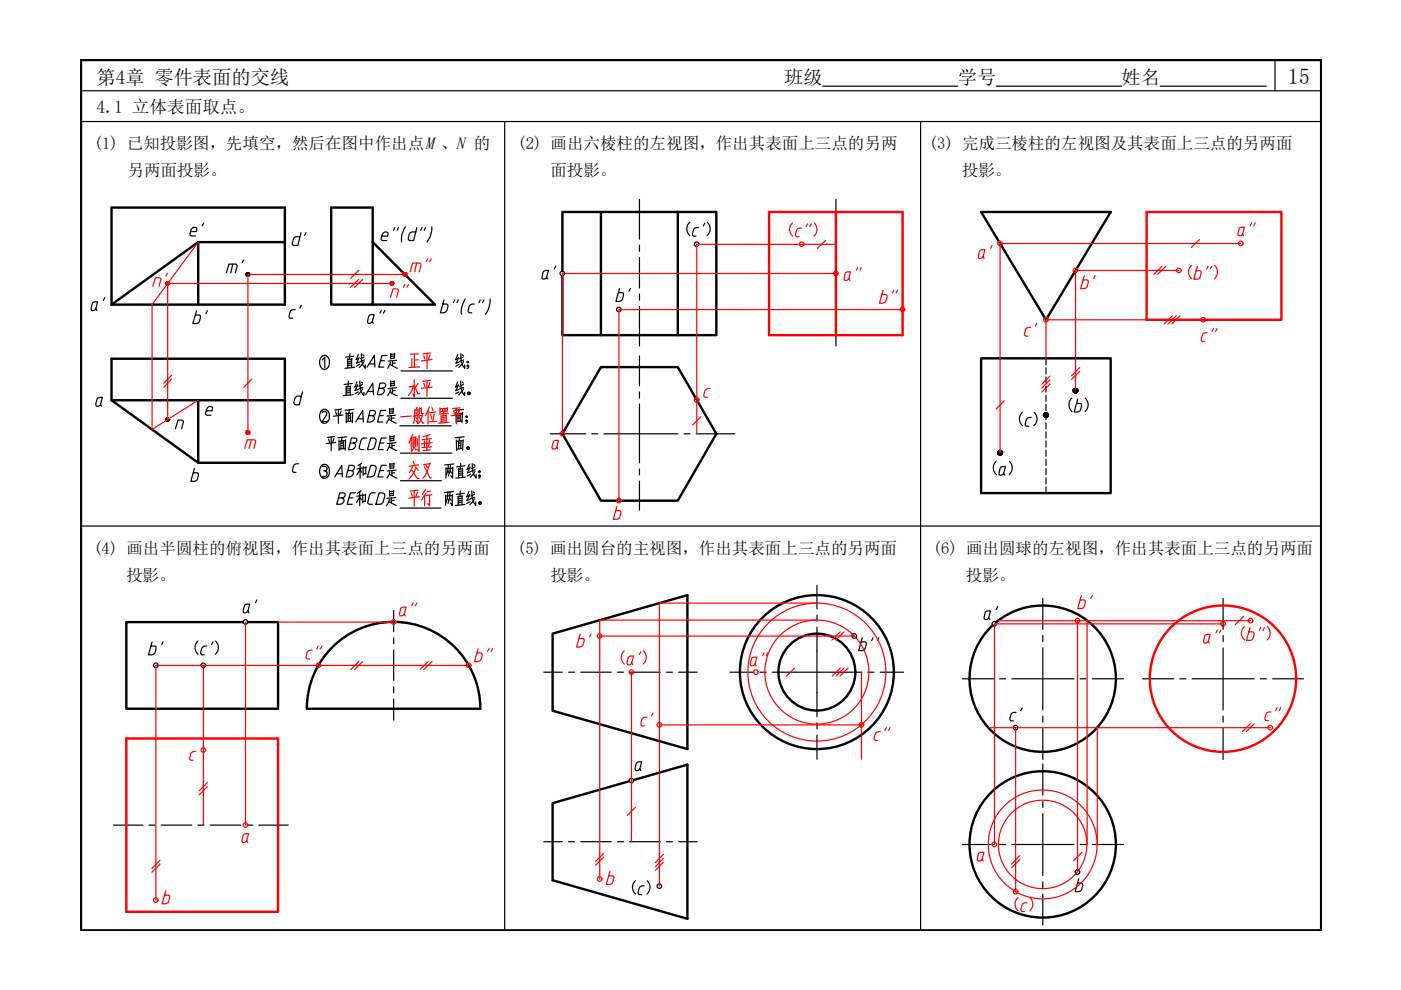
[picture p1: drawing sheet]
<svg xmlns="http://www.w3.org/2000/svg" width="297mm" height="210mm" viewBox="0 0 297 210" stroke-linecap="round" stroke-linejoin="round" font-family="sans-serif">
<!-- layer: 0 -->
<path d="M17.2 12.7h262.9v184.6h-262.9z" fill="none" stroke="#000" stroke-width=".51"/>
<g fill="none" stroke="#000" stroke-width=".25">
<path d="M17.2 19.2h262.9M174.4 18.3h28.7M211.2 18.3h26.6M246 18.3h22.5M270.3 12.7v6.5M17.2 25.8h262.9M107 25.8v171.5M195.2 25.8v171.5M17.2 111.5h262.9"/>
<circle cx="43.1" cy="141.1" r=".49"/>
</g>
<g fill="none" stroke="#000" stroke-width=".51">
<path d="M23.7 44h36.7v20.6h-36.7zM42 51.3v13.3M42 51.3h18.4M42 51.3l-18.3 13.3M70.2 44h8.8v20.6h-8.8zM79 51.3l13.2 13.3h-13.2M119.2 57.5v-12.6h32.7v26.2h-32.7v-12.6M127.4 44.9v26.2M143.7 44.9v26.2M208 44.9h27.5l-13.7 22.9zM127.4 77.8h16.3l8.2 14.2-8.2 14.2h-16.3l-8.2-14.2zM208 76h27.5v28.5h-27.5z"/>
<path d="M23.7 84.9l18.3 13.2v-13.2M23.7 84.9v-8.8h36.7v22h-18.4M23.7 84.9h36.7M51.5 131.9h-24.7v18.4h32.2v-18.4h-6.5M117.2 134.4l28.5-8.2v32.6l-28.5-8.1zM211.2 131.9a15.5 15.5 0 0 1 25.1 9.1 15.5 15.5 0 0 1-20 17.7 15.5 15.5 0 0 1-5.9-26.1M65.1 150.2a18.4 18.4 0 0 1 18.3-18.3 18.4 18.4 0 0 1 18.4 18.3l-36.7 .1M134.4 165.4l11.3-3.3v32.7l-28.5-8.2v-16.3l16.2-4.7"/>
<circle cx="173.2" cy="142.5" r="16.3"/>
<circle cx="173.2" cy="142.5" r="8.2"/>
<circle cx="221.1" cy="179" r="15.5"/>
</g>
<g fill="none" stroke="#000" stroke-width=".25">
<path d="M81 50.1h1.2l.1-.5a.58 .58 0 0 0-.5-.4 .58 .58 0 0 0-.6 .3l-.4 1.3 .3 .2h.9M83.7 48.2l-.3 .6M84.5 48.2l-.3 .6M86 48.1a4.2 4.2 0 0 0-.8 3.2M88.4 48.2l-.7 2.8-1.1-.1v-.4l.3-1.1 .4-.2h.9M89.5 48.2l-.3 .6M90.2 48.2l-.3 .6M91.6 48.1a5.1 5.1 0 0 1-1.1 3.2M146.2 47.1a1.88 1.88 0 0 0 .1 2.8M148.1 48.2a.83 .83 0 0 0-1 .5l-.3 1.1 .3 .3h.5M149.4 47.3l-.3 .6M150 47.1a1.88 1.88 0 0 1-.1 2.8"/>
<path d="M68.2 75.6a.91 .91 0 0 1 1.6 .5 1.58 1.58 0 0 1-1 2.2 1.31 1.31 0 0 1-1-1.6l.1-.6zM68.3 76.3l.6-.5v2.2M73.7 76.1v1.9M74.2 75l-.1 1.2M74.4 77.4l-.7 .1M74.4 77l-.7 .1M74.5 76.6l-.8 .1M74.6 76l-.1 2M74.6 76.1l-.9 .1M75 75.5l-1.7 .2M75.2 77.9l-2.1 .2M76 75.1l-.4 1.1"/>
<path d="M76 76l-.5 .3M76.1 75.8l-.5 1.2M76.2 76.8l-.6 .2M76.3 77.2l-.7 .5M76.6 75l.1 1.7 .2 .7 .6 .7v-.7M76.9 75.2l.3 .2M77.2 75.7l-.8 .4M77.2 76.7l-1 1.2M77.2 76.3l-.8 .4M77.8 77.8l1.6-2.4 .1 2.4M78.3 77.2h1.1M80.7 76.5h.8"/>
<path d="M82.1 75.4h-1.1l-.7 2.4h1.1M82.7 77.2l-.5 .9M82.8 76.8l-.1 .5 1.6 .7M82.8 75l.1 1.1M83.2 76.5v1M83.5 75.5l-.6 .1M83.7 74.9l-.1 1-.7 .1M83.7 75.1h-.9M83.8 77h-.6M84.1 76.4l-1.8 .2M85 78.6h10.9M94.1 63.6l-.7 2.7 .9-.1a1.51 1.51 0 0 0 .7-1.4l-.1-.3h-.3h-.7"/>
<path d="M96.4 63.6l-.3 .6M97.1 75.1l-.5 1.1M97.1 76l-.6 .3M97.2 63.6l-.3 .6M97.3 75.8l-.6 1.2M97.3 76.8l-.7 .2M97.4 77.2l-.8 .5M97.7 75l.1 1.7 .2 .7 .5 .7v-.7M98 75.2l.2 .2M98.2 75.7l-.7 .4M98.3 76.7l-.3 .5-.7 .7M98.3 76.3l-.9 .4"/>
<path d="M98.6 63.4l-.2 .4a4 4 0 0 0-.5 2.8M99.1 77.6h.2M99.1 76.8h.2M99.2 77.6h.1M99.2 76.8h.1M99.4 77.6l-.1 .4-.3 .1M100.6 64.5a.96 .96 0 0 0-1.1 .4l-.2 1.1 .2 .3h.5M101.8 63.6l-.3 .6M102.6 63.6l-.3 .6M103.9 63.4a5.5 5.5 0 0 1-1 3.2M163.1 71.1h28.3M21.3 85.8l-.3 .2-.4 .1-.2-.1-.1-.3 .5-1.3 .9-.1-.4 1.5 .2 .3"/>
<path d="M37.2 90.9l.5-1.8h.8l.4 .2-.4 1.6M41.2 99.3l-.7 2.8 .9-.1 .3-.2a1.55 1.55 0 0 0 .3-1.5l-1-.1M43.8 87.1h1.2l.1-.5a.62 .62 0 0 0-.7-.5 .62 .62 0 0 0-.6 .6l-.2 .9 .1 .4h1M63.3 98.3a.94 .94 0 0 0-1.1 .5l-.2 1.1 .2 .2h.6M64.1 83.1l-.7 2.7h-.9l-.2-.4 .4-1.2 .4-.2h.8M68 87.2a.99 .99 0 0 1 1.2-.4 .99 .99 0 0 1 .6 1 1.35 1.35 0 0 1-1.4 1.9 1.93 1.93 0 0 1-.4-2.5zM68.2 98.7a1.04 1.04 0 0 1 1.2 0 1.04 1.04 0 0 1 .4 1.1 1.13 1.13 0 0 1-.2 1.3 1.13 1.13 0 0 1-1.4 .1 1.96 1.96 0 0 1 0-2.5zM68.3 87.5a.51 .51 0 0 1 .7-.2 .51 .51 0 0 1 .2 .7l-.9 1.4h1M68.4 98.9h.5a.47 .47 0 0 1 .4 .4 .47 .47 0 0 1-.4 .5h-.3M68.9 99.8l.4 .3-.1 .7-.4 .2h-.4M69.7 93.1l.1 .6M70.2 92.7v2.9"/>
<path d="M70.8 92.9l-.3 .9M70.9 92.6l-1.4 .1M71.1 87.3l.3 .6M71.2 93.8l-2 .3M71.7 86.9v2.9M71.9 93.3v2.2M72.3 93.5v1.7M72.3 87.2l-.3 .8M72.4 86.7l-1.4 .2M72.5 92.7l-.1 .8M72.7 93.9l-.4 .1M72.7 94.4l-.4 .1"/>
<path d="M72.7 88l-2 .3M72.8 93.5v1.6M73.2 95.1l-1.3 .1M73.3 93.4l-1.4 .2M73.3 93.2l-.1 2.2M73.4 81.9v1.9M73.4 87.4v2.2M73.5 92.6l-1.9 .2M73.8 99.8h.8a.57 .57 0 0 0 .6-.5 .57 .57 0 0 0-.4-.6h-.8l-.6 2.4 .9-.1a.78 .78 0 0 0 .5-1.1l-.3-.1M73.8 87.7v1.7M73.9 80.8l-.1 1.2M74.1 83.2l-.7 .1"/>
<path d="M74.1 82.8l-.7 .1M74.1 86.9l-.2 .8M74.1 82.4l-.7 .1M74.2 88.1l-.4 .1M74.2 88.6l-.4 .1M74.3 93.9l1.1-.1 .3-.6-.2-.3h-1l-.6 2.4a1.33 1.33 0 0 0 1.5-.6v-.4l-.4-.4M74.3 81.8l-.1 2M74.3 81.9l-.9 .1M74.3 87.7v1.6M74.7 81.3l-1.7 .2M74.7 89.3l-1.3 .1M74.8 87.6l-1.4 .1"/>
<path d="M74.8 87.4l-.1 2.2M74.8 83.7l-2 .2M75 86.8l-1.9 .2M75.4 89.5l1.5-2.5 .1 2.5M75.7 81l-.4 1M75.7 81.9l-.5 .2M75.8 88.8h1.2M75.8 81.6l-.5 1.2M75.9 82.6l-.6 .2M76 83.1l-.7 .4M76.3 80.8l.1 1.7 .3 .7 .5 .7v-.7M76.4 99.6l.3 .5"/>
<path d="M76.4 99.5l-.7 1.2M76.4 98.5v2.9M76.6 81l.3 .2M76.7 98.2l-.9 .5M76.8 99.2l-1.1 .2M76.9 81.5l-.8 .4M76.9 82.5l-1 1.2M76.9 82.2l-.8 .3M77 98.9v1.9M77.5 83.7l1.5-2.5 .2 2.5M77.6 99.1l-.6 .1M77.6 99l-.1 1.4"/>
<path d="M77.8 92.9h-.8l-.3 .2-.6 1.8 .3 .3 .8 .1M78 83h1.1M78.3 88.1h.8a.57 .57 0 0 0 .5-.5 .57 .57 0 0 0-.4-.6h-.7l-.6 2.5a1.29 1.29 0 0 0 1.5-.6v-.4l-.5-.4M78.6 92.9h.6a.55 .55 0 0 1 .5 .7l-.4 1.4-.7 .3h-.7zM78.6 98.7h.6a.56 .56 0 0 1 .5 .7l-.4 1.5-.7 .2h-.7zM80.4 82.3h.8a.56 .56 0 0 0 .6-.5 .56 .56 0 0 0-.4-.6h-.8l-.6 2.5a1.33 1.33 0 0 0 1.5-.7v-.3l-.4-.4M80.5 88.1h.8M80.5 93.9h.9M80.5 99.8h.9M81.8 87h-1.1l-.7 2.5h1.1M81.9 92.9h-1.1l-.6 2.4h1M81.9 98.7h-1.1l-.7 2.4h1.1"/>
<path d="M82.5 94.7l-.4 .8M82.6 94.8l1.5 .7M82.6 94.3l-.1 .5M82.7 92.4v1.2M82.7 98.2v1.2M82.7 82.6v.5l1.5 .8M82.8 80.8v1.1M83.1 94v1M83.1 99.8v1M83.2 82.3v1.1M83.3 98.7l-.6 .1M83.5 81.3l-.7 .1"/>
<path d="M83.5 99.2l-.8 .1M83.6 98.3l-.9 .1M83.6 81.7l-.8 .1M83.6 80.9l-.8 .1M83.7 94.4l-.6 .1M83.8 82.8l-.6 .1M84 93.8l-1.8 .3M84 99.7l-1.9 .2M84.1 82.2l-1.9 .2M84.9 96.1h10.9M95.4 99.8l.3 .5M95.5 98.5l-.1 1.4-.3 1.1"/>
<path d="M96 99v2.4l-.4-.6M96 99.3l-1.4 .1M96.3 98.4l-2 .2M96.8 93.3v2.2M97.1 81.9l-.6 .2M97.1 81l-.5 1M97.2 81.6l-.5 1.2M97.2 93.5v1.7M97.2 99.3v2M97.3 82.6l-.7 .2M97.5 92.7l-.2 .8M97.6 93.9l-.4 .1"/>
<path d="M97.6 94.4l-.4 .1M97.6 80.8l.2 1.7 .2 .7M97.7 98.3l-.1 1.2M97.7 93.5v1.6M97.9 99.9l-.7 .1M98 81l.2 .2M98.1 95.1l-1.3 .1M98.1 99.3v1.9M98.1 99.4l-.9 .1M98.2 93.4l-1.4 .2M98.2 93.2l-.1 2.2M98.2 81.5l-.8 .4"/>
<path d="M98.3 82.5l-1 1.2M98.3 82.2l-.9 .3M98.5 98.7l-1.7 .3M99.5 99.3l-.5 .2M99.5 98.4l-.5 1.1M99.7 99l-.6 1.2M100.1 98.3l.1 1.6 .3 .8 .5 .7v-.7M100.4 98.5l.3 .2M100.7 99l-.8 .3M100.7 99.9l-1 1.3M100.7 99.6l-.8 .3M211.2 97.8a1.88 1.88 0 0 0 0 2.8"/>
<path d="M214 97.8a1.88 1.88 0 0 1 0 2.8M216.8 87.4a1.88 1.88 0 0 0 0 2.8M218.6 88.5a.94 .94 0 0 0-1 .5l-.2 1.2 .2 .2h.5M219.3 87.4a1.88 1.88 0 0 1-.1 2.8M227.3 84.4a1.88 1.88 0 0 0 0 2.8M228.5 84.6l-.8 2.8h.7l.5-.2a1.85 1.85 0 0 0 .4-1.6l-1.1-.1M230.1 84.4a1.88 1.88 0 0 1 0 2.8M71 101.1l1.5-2.4 .1 2.4M71.4 100.4h1.1M71.8 105.6h.8a.57 .57 0 0 0 .6-.4 .57 .57 0 0 0-.2-.7h-1l-.6 2.4a1.32 1.32 0 0 0 1.5-.6v-.4l-.4-.3M74 105.6h.8M75.4 104.5h-1.1l-.7 2.4h1.1"/>
<path d="M76.3 105.4l.3 .5M76.3 105.4l-.7 1.1M76.3 104.3v2.9M76.6 104l-.8 .6M76.7 105l-1.1 .2M76.9 104.7v1.9M77.5 104.9l-.6 .1M77.5 104.8v1.4M77.5 106.2l-.6 .1M77.6 100.4l-.6 .1M79.6 104.5h-.8l-.3 .3-.5 1.7 .2 .4h.8M80.4 104.5h.6a.52 .52 0 0 1 .6 .7l-.5 1.5-.3 .2h-1.1z"/>
<path d="M82.5 106.4l-.5 .8M82.5 106.4l1.5 .7M82.5 105.9v.5M82.6 100.6l1.5 .7M82.6 104v1.2M82.6 100.1l-.1 .5-.4 .8M83 105.6v1M83.3 104.6l-.7 .1M83.4 105l-.8 .1M83.5 104.2h-.9M83.6 106.1l-.6 .1M83.7 100.2l-.6 .1"/>
<path d="M83.9 105.5l-1.9 .1M95.4 105.6l.3 .6M95.4 104.3l-.1 1.3-.3 1.2M95.9 104.9v2.3l-.4-.6M95.9 105.1l-1.4 .1M96.2 104.2l-2 .2M97.1 105.2v1.9M97.6 104.1l-.1 1.2M97.8 106.5l-.7 .1M97.8 106.1l-.7 .1M97.9 100.7l-.7 .1M97.9 100.3l-.7 .1"/>
<path d="M97.9 105.6l-.8 .2M98 105.1l-.1 1.9M98 105.2l-.9 .1M98.5 104.6l-1.8 .2M98.6 107l-2.1 .2M98.7 101.2l-2.1 .2M99.4 105.1l-.5 .3M99.4 104.2l-.4 1.1M99.6 104.8l-.6 1.3M99.6 105.9l-.6 .2M99.7 106.4l-.7 .4M99.8 100l-.8 .3"/>
<path d="M99.8 100.5l-.8 .5M100 104.1l.1 1.6 .3 .8 .5 .7v-.7M100.4 104.3l.2 .2M100.6 105.7l-1 1.3M100.6 104.8l-.8 .4M100.7 105.4l-.9 .3M101.7 100.9h.1M101.7 100h.1M101.8 100.9l-.1 .4-.2 .1M212.8 100.4a.66 .66 0 0 1-.9 .3l.2-1.5 .5-.3h.6l-.4 1.5 .2 .3M42 135.9a1.88 1.88 0 0 0 0 2.8M43.8 137a.94 .94 0 0 0-1 .4l-.3 1.1 .3 .3h.5"/>
<path d="M45.2 136.1l-.3 .6M45.7 135.9a1.88 1.88 0 0 1-.1 2.8M182.8 135.2l-.7 2.8 .9-.1a1.51 1.51 0 0 0 .7-1.5l-.1-.2-.3-.1h-.7M185.1 135.2l-.3 .6M186.3 135.2l-.3 .6M135.7 163l-.6 .4-.4-.1-.1-.4 .3-1 .2-.3 .9-.1-.3 1.5 .2 .4M134.7 186.7a1.88 1.88 0 0 0 0 2.9M136.6 187.8a.94 .94 0 0 0-1.1 .5l-.2 1.1 .2 .3h.5M137.2 186.7a1.88 1.88 0 0 1 0 2.9M228.7 186.3l-.7 2.7h.6l.6-.2a1.53 1.53 0 0 0 .3-1.5l-1-.1"/>
<circle cx="147.7" cy="51.8" r=".49"/>
<circle cx="99.2" cy="76.8" r=".06"/>
<circle cx="99.2" cy="77.6" r=".06"/>
<circle cx="99.2" cy="76.8" r=".15"/>
<circle cx="99.2" cy="77.6" r=".15"/>
<circle cx="35.5" cy="88.9" r=".36"/>
<circle cx="99.3" cy="95" r=".28"/>
<circle cx="99.3" cy="95" r=".23"/>
<circle cx="101.6" cy="100" r=".11"/>
<circle cx="101.6" cy="100" r=".06"/>
<circle cx="101.6" cy="100" r=".15"/>
<circle cx="212" cy="96" r=".49"/>
<circle cx="221.7" cy="88" r=".49"/>
<circle cx="228" cy="82.8" r=".49"/>
<circle cx="101.6" cy="100.8" r=".15"/>
<circle cx="101.6" cy="100.8" r=".11"/>
<circle cx="101.6" cy="100.8" r=".06"/>
<circle cx="101.8" cy="106.6" r=".28"/>
<circle cx="101.8" cy="106.6" r=".23"/>
<circle cx="181.1" cy="134.8" r=".49"/>
<circle cx="133.9" cy="165.5" r=".49"/>
<circle cx="139.8" cy="187.9" r=".49"/>
<circle cx="228.4" cy="184.9" r=".49"/>
</g>
<g fill="#000" stroke="#000" stroke-width=".21">
<path d="M35.5 89.3h.1zM211.9 95.5h.2zM221.6 88.5h.3zM221.7 87.5h.1zM228 82.4h.1z"/>
<path d="M35.5 88.6h.1zM35.5 88.6h.1z"/>
<path d="M35.5 88.6h.2zM35.4 88.6h.3z"/>
<path d="M35.4 88.6h.3zM35.4 88.6h.3zM35.4 88.6h.3zM35.4 88.6h.3z"/>
<path d="M35.4 89.3h.3zM35.4 89.3h.2z"/>
<path d="M35.4 88.6l.4 .1zM35.4 88.6l.4 .1z"/>
<path d="M35.4 89.3h.3zM35.4 89.3h.3z"/>
<path d="M35.3 88.7h.5zM35.3 88.7h.5z"/>
<path d="M35.3 89.3h.5zM35.3 89.3h.4zM35.4 89.3h.3zM35.4 89.3h.3z"/>
<path d="M35.3 88.7h.5zM35.3 88.7h.5z"/>
<path d="M35.3 88.7h.5zM35.2 88.7h.6z"/>
<path d="M35.3 89.2h.5zM35.3 89.2l.5 .1z"/>
<path d="M35.2 88.7l.6 .1zM35.2 88.7l.6 .1z"/>
<path d="M35.2 88.8h.7zM35.2 88.8h.7zM35.2 88.8h.7zM35.2 88.8h.7z"/>
<path d="M35.2 89.1l.6 .1zM35.2 89.1l.6 .1z"/>
<path d="M35.2 89.2h.6zM35.2 89.2h.6zM35.3 89.2h.5zM35.3 89.2h.5z"/>
<path d="M35.2 88.8h.7zM35.2 88.8h.7z"/>
<path d="M35.2 88.8l.7 .1zM35.2 88.8l.7 .1z"/>
<path d="M35.2 89.1h.7zM35.2 89.1h.7z"/>
<path d="M35.2 89.1h.7zM35.2 89.1h.7z"/>
<path d="M35.2 89.1h.7zM35.2 89.1h.6z"/>
<path d="M35.2 88.9h.7zM35.2 88.9h.7z"/>
<path d="M35.2 88.9l.7 .1zM35.2 88.9l.7 .1zM35.2 89h.7zM35.2 89h.7z"/>
<path d="M35.2 89h.7zM35.2 89h.7z"/>
<path d="M35.2 89h.7zM35.2 89l.7 .1z"/>
<path d="M211.9 96.5h.2zM211.9 96.5h.2zM211.9 96.5h.3z"/>
<path d="M211.9 95.5h.3zM211.9 95.5h.3z"/>
<path d="M211.9 95.5h.3zM211.9 95.5h.3z"/>
<path d="M211.9 95.5h.3zM211.8 95.5h.4z"/>
<path d="M211.9 96.5h.3zM211.9 96.5h.3z"/>
<path d="M211.8 95.5l.5 .1zM211.8 95.5l.5 .1z"/>
<path d="M211.8 96.4h.4zM211.8 96.4l.4 .1z"/>
<path d="M211.8 96.4h.5zM211.8 96.4h.4z"/>
<path d="M211.8 95.6h.5zM211.8 95.6h.5z"/>
<path d="M211.8 95.6h.6zM211.8 95.6h.6z"/>
<path d="M211.8 96.4h.5zM211.8 96.4h.5z"/>
<path d="M211.7 95.6l.7 .1zM211.7 95.6l.7 .1z"/>
<path d="M211.7 96.4h.7zM211.7 96.4h.6z"/>
<path d="M211.7 95.7h.7zM211.7 95.7h.7z"/>
<path d="M211.7 95.7h.8zM211.6 95.7h.9z"/>
<path d="M211.7 96.3h.7zM211.7 96.3h.7z"/>
<path d="M211.7 96.3h.7zM211.7 96.3l.7 .1z"/>
<path d="M211.6 95.7l.9 .1zM211.6 95.7l.9 .1z"/>
<path d="M211.6 95.8h.9zM211.6 95.8h.9z"/>
<path d="M211.6 96.2l.9 .1zM211.6 96.2l.9 .1z"/>
<path d="M211.6 96.3h.9zM211.6 96.3h.8z"/>
<path d="M211.6 95.8l.9 .1zM211.6 95.8l.9 .1z"/>
<path d="M211.6 95.9h.9zM211.6 95.9h.9z"/>
<path d="M211.6 96.1l.9 .1zM211.6 96.1l.9 .1z"/>
<path d="M211.6 96.2h.9zM211.6 96.2h.9z"/>
<path d="M211.6 95.9l.9 .1zM211.6 95.9l.9 .1z"/>
<path d="M211.6 96h.9zM211.6 96h.9z"/>
<path d="M211.6 96h.9zM211.6 96h.9z"/>
<path d="M211.6 96l.9 .1zM211.6 96l.9 .1z"/>
<path d="M211.6 96.1h.9zM211.6 96.1h.9z"/>
<path d="M221.6 88.5h.2zM221.7 88.5h.1z"/>
<path d="M221.7 87.5h.2zM221.6 87.5h.3z"/>
<path d="M221.6 87.5h.3zM221.6 87.5h.3z"/>
<path d="M221.6 87.5l.3 .1zM221.6 87.6h.3z"/>
<path d="M221.6 88.5h.3zM221.6 88.5h.3z"/>
<path d="M221.6 87.6h.4zM221.5 87.6h.5z"/>
<path d="M221.6 88.5h.3zM221.6 88.5h.3z"/>
<path d="M221.5 87.6h.5zM221.5 87.6h.5z"/>
<path d="M221.5 88.4h.5zM221.5 88.4l.4 .1z"/>
<path d="M221.5 87.6l.6 .1zM221.5 87.6l.6 .1z"/>
<path d="M221.5 88.4h.5zM221.5 88.4h.5z"/>
<path d="M221.4 87.7h.7zM221.4 87.7h.7z"/>
<path d="M221.4 88.4h.7zM221.4 88.4h.6z"/>
<path d="M221.4 87.7h.8zM221.4 87.7h.8z"/>
<path d="M221.4 88.3h.7zM221.4 88.3l.7 .1z"/>
<path d="M221.3 87.7h.9zM221.3 87.7h.9z"/>
<path d="M221.3 87.7l.9 .1zM221.3 87.7l.9 .1z"/>
<path d="M221.3 88.3h.9zM221.3 88.3h.9z"/>
<path d="M221.3 88.3h.9zM221.3 88.3h.8z"/>
<path d="M221.3 87.8h.9zM221.3 87.8h.9z"/>
<path d="M221.3 87.8l.9 .1zM221.3 87.8l.9 .1z"/>
<path d="M221.3 88.2l.9 .1zM221.3 88.2l.9 .1z"/>
<path d="M221.3 88.3h.9zM221.3 88.3h.9z"/>
<path d="M221.3 87.9h.9zM221.3 87.9h.9z"/>
<path d="M221.3 87.9l.9 .1zM221.3 87.9l.9 .1z"/>
<path d="M221.3 88h.9zM221.3 88h.9z"/>
<path d="M221.3 88h.9zM221.3 88h.9z"/>
<path d="M221.3 88l.9 .1zM221.3 88l.9 .1z"/>
<path d="M221.3 88.1l.9 .1zM221.3 88.1l.9 .1z"/>
<path d="M221.3 88.2h.9zM221.3 88.2h.9z"/>
<path d="M228 83.3h.1zM228 83.3h.1zM228 83.3h.2z"/>
<path d="M228 82.4h.2zM228 82.4h.2z"/>
<path d="M228 82.4h.2zM227.9 82.4h.3z"/>
<path d="M227.9 82.4h.3zM227.9 82.4h.3z"/>
<path d="M227.9 83.3h.3zM227.9 83.3h.3z"/>
<path d="M227.8 82.4h.5zM227.8 82.4h.5z"/>
<path d="M227.8 83.3h.4zM227.8 83.3h.4z"/>
<path d="M227.8 82.4l.5 .1zM227.8 82.4l.5 .1z"/>
<path d="M227.8 83.3h.5zM227.8 83.3h.4z"/>
<path d="M227.7 82.5h.7zM227.7 82.5h.7zM227.7 82.5h.7zM227.7 82.5h.7z"/>
<path d="M227.7 83.3h.6zM227.7 83.3h.6z"/>
<path d="M227.7 82.5h.7zM227.7 82.5h.7z"/>
<path d="M227.7 83.2h.7zM227.7 83.2h.7z"/>
<path d="M227.7 83.2h.7zM227.7 83.2l.6 .1z"/>
<path d="M227.7 82.5l.8 .1zM227.7 82.5l.8 .1z"/>
<path d="M227.7 83.1h.7zM227.7 83.1l.7 .1z"/>
<path d="M227.6 82.6h.9zM227.6 82.6h.9z"/>
<path d="M227.6 82.6l.9 .1zM227.6 82.6l.9 .1z"/>
<path d="M227.6 83.1h.9zM227.6 83.1h.9z"/>
<path d="M227.6 83.1h.9zM227.6 83.1h.8z"/>
<path d="M227.6 82.7h.9zM227.6 82.7h.9z"/>
<path d="M227.6 82.7h.9zM227.6 82.7h.9z"/>
<path d="M227.6 82.7l.9 .1zM227.6 82.7l.9 .1z"/>
<path d="M227.6 83h.9zM227.6 83h.9z"/>
<path d="M227.6 83h.9zM227.6 83h.9z"/>
<path d="M227.6 83h.9zM227.6 83l.9 .1z"/>
<path d="M227.6 82.8h.9zM227.6 82.8h.9z"/>
<path d="M227.6 82.8l.9 .1zM227.6 82.8l.9 .1z"/>
<path d="M227.6 82.9h.9zM227.6 82.9l.9 .1z"/>
</g>
<g fill="none" stroke="#000" stroke-width=".25">
<path d="M135.6 42.3v8.4M135.6 52v1.3M135.6 54.6v6.5M177.2 42.3v8.4M177.2 52v1.3M135.6 65v8.3M135.6 75.5v6.3M177.2 62.3v1.4M177.2 65v8.3M116.7 92h7.4M125.5 92h1.2M128 92h15.7"/>
<path d="M135.6 85.7v12.4M135.6 83.1v1.3M135.6 99.4v1.3M145 92h1.3M147.6 92h8.2M135.6 102v6.1M83.5 135.2v1.3M83.5 137.8v6.5M173.2 124.1v5M173.2 130.4v1.3M173.2 133v19M221.1 137.4v13.1"/>
<path d="M221.1 126.9v6.6M221.1 134.7v1.3M259.3 137.4v13.1M259.3 126.9v6.6M83.5 145.6v1.3M83.5 148.2v4.5M115.3 142.5h3.9M120.6 142.5h1.2M123.1 142.5h6.5M130.9 142.5h1.3M133.5 142.5h6.5M141.3 142.5h1.3"/>
<path d="M143.9 142.5h3.9M154.8 142.5h5M163.7 142.5h19M173.2 153.3v1.2M173.2 155.9v5.1M184 142.5h1.3M186.6 142.5h5M204 143.9h6.6M211.9 143.9h1.3M214.5 143.9h13.2M221.1 151.8v1.3M221.1 154.4v6.6"/>
<path d="M229 143.9h1.3M231.6 143.9h6.6M242.3 143.9h6.6M250.1 143.9h1.3M252.8 143.9h13.1M259.3 151.8v1.3M259.3 154.4v6.6M267.2 143.9h1.3M269.8 143.9h6.6M24.1 174.9h6.2M31.6 174.9h1.3M34.2 174.9h6.5"/>
<path d="M41.9 174.9h1.4M44.6 174.9h6.4M52.3 174.9h1.3M54.9 174.9h6.2M115.3 178.5h3.9M120.6 178.5h1.2M123.1 178.5h6.5M130.9 178.5h1.3M133.5 178.5h6.5M141.3 178.5h1.3M143.9 178.5h3.9M204 179.1h6.6"/>
<path d="M211.9 179.1h1.3M214.5 179.1h13.2M221.1 172.5v13.2M221.1 162v6.6M221.1 169.9v1.3M229 179.1h1.3M231.6 179.1h6.6M221.1 187v1.2M221.1 189.6v6.6"/>
</g>
<g fill="none" stroke="#f00" stroke-width=".51">
<path d="M163.1 44.9h28.3v26.2h-28.3zM177.2 44.9v26.2M243.1 44.9h28.6v22.9h-28.6zM26.8 156.6h32.2v36.7h-32.2z"/>
<circle cx="259.3" cy="143.9" r="15.5"/>
</g>
<g fill="none" stroke="#000" stroke-width=".25">
<path d="M221.8 76v1.3M221.8 78v1.3M221.8 79.9v1.3M221.8 81.9v1.2M221.8 83.8v1.3M221.8 85.8v1.2M221.8 87.7v1.3M221.8 89.6v1.3M221.8 91.6v1.3M221.8 93.5v1.3M221.8 95.4v1.4M221.8 97.4v1.3"/>
<path d="M221.8 99.3v1.4M221.8 101.3v1.3M221.8 103.2v1.3"/>
</g>
<g fill="none" stroke="#f00" stroke-width=".25">
<path d="M42 51.3l-9.8 13.3v26.4l9.8-6.1M76.1 57.3l-1.8 1.7M76.1 59.2l-1.8 1.7M76.9 59.2l-1.7 1.7M85.9 58.2h-33.3v33.5M168 47.3a1.88 1.88 0 0 0 .1 2.8M170 48.4a.86 .86 0 0 0-1.1 .4l-.3 1.1 .3 .3h.5M171.3 47.4l-.4 .6M172 47.4l-.3 .6M172.6 47.3a1.88 1.88 0 0 1 0 2.8M175 51l-1.7 1.7M177.2 58h-58v34"/>
<path d="M177.2 51.8h-29.5v40.2M246.4 56.5l-1.8 1.7M247.2 56.5l-1.8 1.7M250 57.3h-22v25.5M252.6 56.3a1.88 1.88 0 0 0 0 2.8M253.9 56.5l-.8 2.7h.7l.5-.2a1.86 1.86 0 0 0 .3-1.5l-1-.1M254.3 50.8l-1.7 1.7M256.1 56.5l-.3 .6M256.9 56.5l-.3 .6M257.5 56.3a1.88 1.88 0 0 1 0 2.8M263.1 51.6h-51.1v44.4M36.4 79.6l-1.7 1.7"/>
<path d="M83.1 60.1h-47.6v28.9M191.4 65.6h-60.2v40.6M222.6 79.7l-1.7 1.8M228.9 77.9l-1.7 1.8M228.9 78.7l-1.7 1.8M243.1 67.8h-21.3v8.2M248.6 67l-1.8 1.7M249.4 67l-1.8 1.7M250.2 67l-1.8 1.7M36.4 80.4l-1.7 1.7M53.4 80.4l-1.7 1.7M118.1 94.8a.55 .55 0 0 1-.5 .4 .55 .55 0 0 1-.6-.3l.4-1.3 .4-.2h.6l-.3 1.4 .2 .4"/>
<path d="M148.6 88.4l-1.8 1.7M150.5 82.4a.94 .94 0 0 0-1 .4l-.3 1.1 .3 .3h.5M212.9 85l-1.7 1.7M222.6 80.5l-1.7 1.8M222.6 81.4l-1.7 1.7M130.8 107.3l-.8 2.8h1a1.52 1.52 0 0 0 .6-1.5l-.3-.3h-.7M52.1 131.9v43M59 131.9h24.5M127.2 134.9h53.9M132.3 138a1.88 1.88 0 0 0 .1 2.8M135.9 138.2l-.4 .6M136.4 138a1.88 1.88 0 0 1 0 2.8"/>
<path d="M173.2 131.5h-46v54.9M173.2 127.9h-33.4v60M178.1 134l-1.7 1.7M178.9 134l-1.7 1.7M211.7 131.6h18.8v47.5M228.5 131.6v53.3M230.5 131.6h34.7M259.3 132.3h-48.5v46.8M263.6 130.7l-1.7 1.7M263.8 132.9a1.88 1.88 0 0 0 .1 2.8M265 133l-.7 2.8 .9-.1 .3-.1a1.55 1.55 0 0 0 .3-1.5l-1-.1M267.3 133l-.3 .7"/>
<path d="M268.1 133l-.3 .7M268.7 132.9a1.88 1.88 0 0 1 0 2.8M41.5 159.3a.94 .94 0 0 0-1 .5l-.3 1.1 .3 .3h.5M43.1 141.1v33.8M76.1 140.2l-1.7 1.8M76.9 140.2l-1.7 1.8M90.8 140.2l-1.7 1.8M91.6 140.2l-1.7 1.8M99.4 141.1h-66.4v49.8M133.9 142.5v36M133.9 140.5l-.1 .3-.4 .2-.4-.1v-.4l.2-1 .2-.3 1-.1-.5 1.4 .3 .5M139.8 153.7h42.9"/>
<path d="M168.5 141.6l-1.8 1.8M178.2 141.6l-1.8 1.8M179 141.6l-1.8 1.8M179.8 141.6l-1.7 1.8M182.7 142.5v18.5M209.5 154.3h23.1v24.8M215.3 154.3v34.8M232.6 154.3h36.8M265.1 153.4l-1.7 1.7M265.9 153.4l-1.7 1.7M44 165.9l-1.8 1.8M44 166.8l-1.8 1.7"/>
<path d="M52.3 178.3l-.3 .2-.5 .1-.1-.1-.1-.3 .5-1.3 .9-.1-.4 1.5 .2 .3M134.7 171.2l-1.7 1.7M33.9 182.4l-1.7 1.7M33.9 183.2l-1.7 1.7M35.2 188.9l-.8 2.7h.7l.5-.2a1.85 1.85 0 0 0 .3-1.5l-1-.1M128 180.9l-1.7 1.8M128 181.7l-1.7 1.8M129.3 184.8l-.7 2.7 .9-.1a1.51 1.51 0 0 0 .7-1.4l-.1-.3h-1M140.7 181.2l-1.8 1.7M140.7 182l-1.8 1.8M140.7 182.8l-1.8 1.8M208.2 182.2l-.5 .4-.4-.1-.1-.4 .2-1 .3-.3 .9-.1-.4 1.5 .2 .4"/>
<path d="M215.8 190.3a1.88 1.88 0 0 0 .1 2.8M216.2 181.4l-1.7 1.8M216.2 182.2l-1.7 1.8M217.7 191.4a.94 .94 0 0 0-1 .5l-.3 1 .3 .4h.5M218.4 190.3a1.88 1.88 0 0 1-.1 2.8M229.3 180.7l-1.7 1.8"/>
<circle cx="170" cy="51.8" r=".49"/>
<circle cx="249.9" cy="57.3" r=".49"/>
<circle cx="119.2" cy="92" r=".49"/>
<circle cx="147.7" cy="84.8" r=".49"/>
<circle cx="131.2" cy="106.1" r=".49"/>
<circle cx="265.1" cy="131.6" r=".49"/>
<circle cx="43.1" cy="159" r=".49"/>
<circle cx="133.9" cy="142.5" r=".49"/>
<circle cx="173.2" cy="142.5" r="14.6"/>
<circle cx="173.2" cy="142.5" r="11"/>
<circle cx="182.6" cy="153.7" r=".49"/>
<circle cx="52" cy="174.9" r=".49"/>
<circle cx="210.8" cy="179" r=".49"/>
<circle cx="221.1" cy="179" r="11.5"/>
<circle cx="221.1" cy="179" r="9.4"/>
<circle cx="33" cy="190.8" r=".49"/>
<circle cx="127.1" cy="186.4" r=".49"/>
<circle cx="215.3" cy="189.1" r=".49"/>
</g>
<g font-size="7.1" fill="#f00">
<text x="85.7" y="85.4">水平</text>
<text x="84" y="91">一般位置平</text>
<text x="85.7" y="97">侧垂</text>
<text x="85.7" y="102.7">交叉</text>
<text x="85.7" y="108.7">平行</text>
</g>
<text font-size="6.6" fill="#f00" x="85.7" y="79.4">正平</text>
<g font-size="6.2">
<text x="39.5" y="51.2">e'</text>
<text x="61" y="53.3">d'</text>
<text x="113.9" y="60.3">a'</text>
<text x="129.8" y="65.3">b'</text>
<text x="18.3" y="67">a'</text>
<text x="39.9" y="69.8">b'</text>
<text x="60.3" y="68.8">c'</text>
<text x="76.9" y="69.8">a&quot;</text>
<text x="50.8" y="131.2">a'</text>
<text x="207.8" y="132.6">a'</text>
<text x="35.6" y="140.1" transform="rotate(-90 35.6 140.1)">b'</text>
<text x="213.1" y="154.2">c'</text>
</g>
<g font-size="6.2" fill="#f00">
<text x="261.4" y="51.2">a&quot;</text>
<text x="86.1" y="58.9">m&quot;</text>
<text x="206.4" y="56.1">a'</text>
<text x="31.4" y="62.1">n'</text>
<text x="81.8" y="64.2">n&quot;</text>
<text x="178.2" y="60.7">a&quot;</text>
<text x="185.6" y="65.6">b&quot;</text>
<text x="228.2" y="62.4">b'</text>
<text x="216.3" y="72.7">c'</text>
<text x="253.6" y="73.7">c&quot;</text>
<text x="84" y="131.9">a&quot;</text>
<text x="227.5" y="130.2">b'</text>
<text x="254.4" y="137.6">a&quot;</text>
<text x="63.9" y="141.1">c&quot;</text>
<text x="99.8" y="141.5">b&quot;</text>
<text x="158" y="142.5">a&quot;</text>
<text x="267.4" y="154.2">c&quot;</text>
<text x="184.5" y="158.4">c&quot;</text>
</g>
<text font-size="5.7" x="47.3" y="58.9">m'</text>
<g font-size="5.7" fill="#f00">
<text x="121.4" y="138.3">b'</text>
<text x="139.7" y="155.2" transform="rotate(-90 139.7 155.2)">c'</text>
</g>
<text font-size="4.9" fill="#f00" x="51.2" y="96.3">m</text>
<text font-size="4.7" x="273" y="17.7">15</text>
<g font-size="4.1">
<text x="20.5" y="17.7">第4章 零件表面的交线</text>
<text x="166.3" y="17.7">班级</text>
<text x="203.1" y="17.7">学号</text>
<text x="237.8" y="17.7">姓名</text>
</g>
<text font-size="3.7" x="20.5" y="23.9">4.1 立体表面取点。</text>
<g font-size="3.5">
<text x="19.9" y="31.7">(1) 已知投影图，先填空，然后在图中作出点M 、N 的</text>
<text x="109.7" y="31.7">(2) 画出六棱柱的左视图，作出其表面上三点的另两</text>
<text x="197" y="31.7">(3) 完成三棱柱的左视图及其表面上三点的另两面</text>
<text x="27" y="37.4">另两面投影。</text>
<text x="116.7" y="37.4">面投影。</text>
<text x="203.9" y="37.4">投影。</text>
<text x="19.8" y="117.4">(4) 画出半圆柱的俯视图，作出其表面上三点的另两面</text>
<text x="109.6" y="117.4">(5) 画出圆台的主视图，作出其表面上三点的另两面</text>
<text x="197.8" y="117.4">(6) 画出圆球的左视图，作出其表面上三点的另两面</text>
<text x="26.7" y="123.1">投影。</text>
<text x="116.7" y="123.1">投影。</text>
<text x="204.8" y="123.1">投影。</text>
</g>
</svg>
